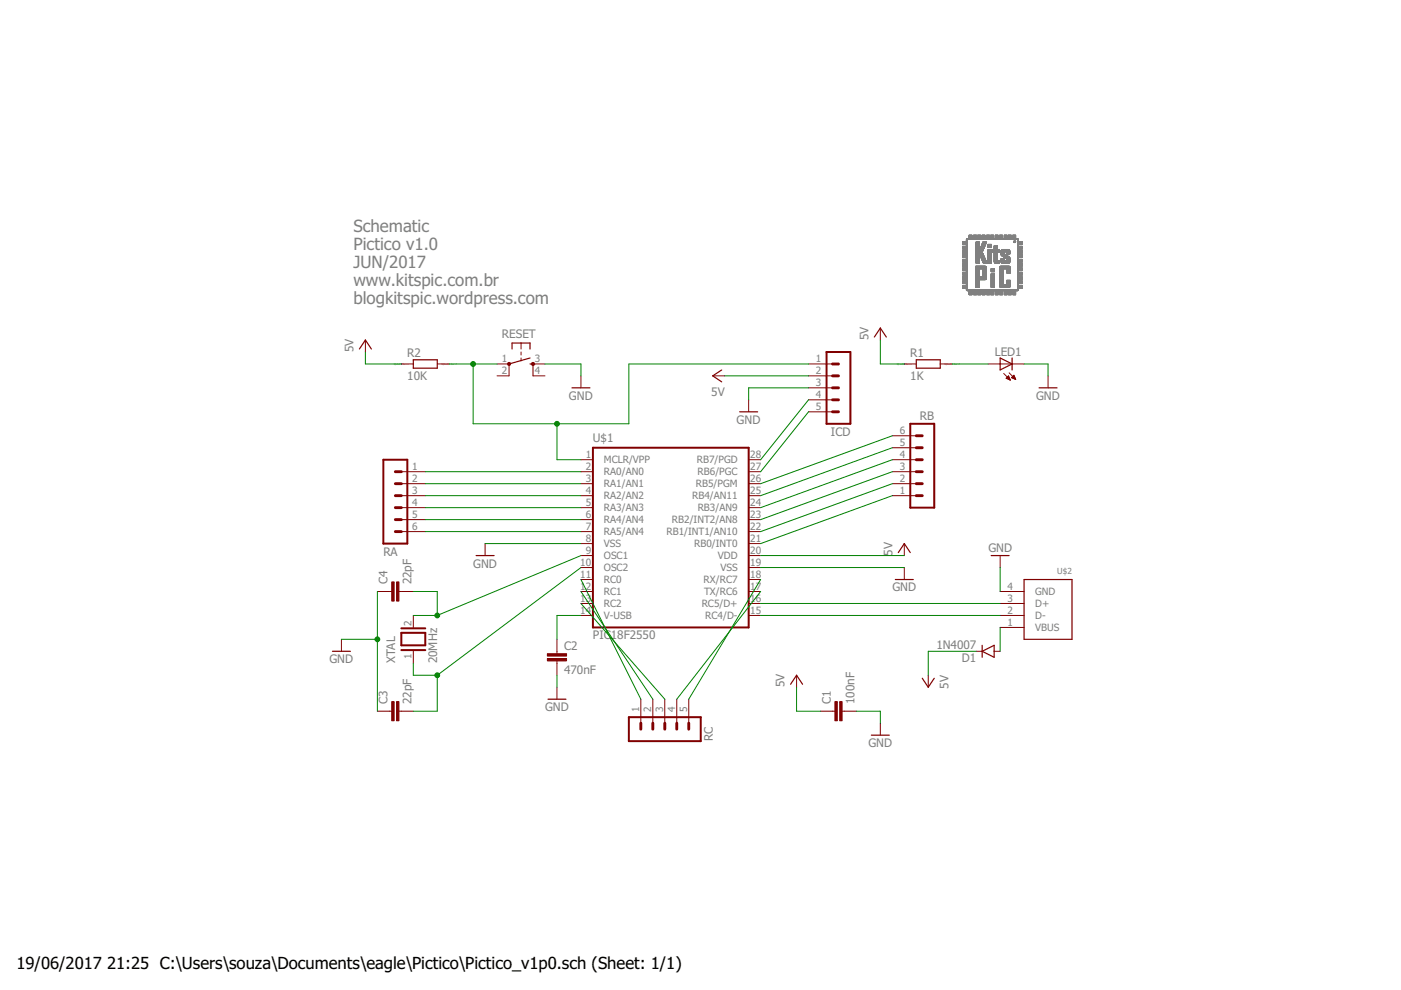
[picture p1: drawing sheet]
<svg xmlns="http://www.w3.org/2000/svg" width="297mm" height="210mm" viewBox="0 0 297 210" stroke-linecap="round" stroke-linejoin="round" font-family="sans-serif">
<g fill="none" stroke="#808080" stroke-width=".21">
<path d="M204.1 60h1M204.1 59.9h1M204.1 59.8h1M204.1 59.7h1M204.1 59.6h1M204.1 59.2h1M204.1 59.1h1M204.1 59h1M204.1 58.9h1M204.1 58.8h1M204.1 58.7h1M204.1 58.3h1"/>
<path d="M204.1 58.2h1M204.1 58.1h1M204.1 58h1M204.1 57.9h1M204.1 57.8h1M204.1 57.7h1M204.1 57.4h1M204.1 57.3h1M204.1 57.2h1M204.1 57.1h1M204.1 57h1M204.1 56.9h1"/>
<path d="M204.1 56.8h1M204.1 56.4h1M204.1 56.3h1M204.1 56.2h1M204.1 56.1h1M204.1 56h1M204.1 55.9h1M204.1 55.8h1M204.1 55.5h1M204.1 55.4h1M204.1 55.3h1M204.1 55.2h1"/>
<path d="M204.1 55.1h1M204.1 55h1M204.1 54.6h1M204.1 54.5h1M204.1 54.4h1M204.1 54.3h1M204.1 54.2h1M204.1 54.1h1M204.1 54h1M204.1 53.6h1M204.1 53.5h1M204.1 53.4h1"/>
<path d="M204.1 53.3h1M204.1 53.2h1M204.1 53.1h1M204.1 52.8h1M204.1 52.7h1M204.1 52.6h1M204.1 52.5h1M204.1 52.4h1M204.1 52.3h1M204.1 52.2h1M204.1 51.8h1M204.1 51.7h1"/>
<path d="M204.1 51.6h1M204.1 51.5h1M204.1 51.4h1M204.1 51.3h1M204.9 59.5h.2M204.9 59.4h.2M204.9 59.3h.2M204.9 58.6h.2M204.9 58.5h.2M204.9 58.4h.2M204.9 58.3h.2M204.9 57.7h.2"/>
<path d="M204.9 57.6h.2M204.9 57.5h.2M204.9 57.4h.2M204.9 56.7h.2M204.9 56.6h.2M204.9 56.5h.2M204.9 56.4h.2M204.9 55.8h.2M204.9 55.7h.2M204.9 55.6h.2M204.9 54.9h.2M204.9 54.8h.2"/>
<path d="M204.9 54.7h.2M204.9 54.6h.2M204.9 53.9h.2M204.9 53.8h.2M204.9 53.7h.2M204.9 53h.2M204.9 52.9h.2M204.9 52.8h.2M204.9 52.1h.2M204.9 52h.2M204.9 51.9h.2M204.9 51.2h.2"/>
<path d="M204.9 51.1h.2M204.9 51h.2M204.9 50.9h.2M204.9 50.7h11M205 50.6h10.8M205.1 50.8h-.2M205.5 50.5h.6M205.5 50.4h.6M205.5 50.3h.6M205.5 50.2h.6M205.5 50.1h.6M205.5 50h.6"/>
<path d="M205.5 49.9h.6M206.4 50.5h.6M206.4 50.4h.6M206.4 50.3h.6M206.4 50.2h.6M206.4 50.1h.6M206.4 50h.6M206.4 49.9h.6M206.9 60h.7M206.9 59.9h.7M206.9 59.8h.7M206.9 59.7h.7"/>
<path d="M206.9 59.6h.7M206.9 59.5h.7M206.9 59.4h.7M206.9 59h2.2M206.9 58.9h2.2M206.9 58.8h2.2M206.9 58.7h2.2M206.9 58.7h.7M206.9 58.6h.7M206.9 58.5h.7M206.9 58.4h.7M206.9 58.3h.7"/>
<path d="M206.9 58.2h.7M206.9 58.1h.7M206.9 58h.7M206.9 57.9h.7M206.9 57.8h.7M206.9 57.7h.7M206.9 57.6h.7M206.9 57.5h.7M206.9 57.4h.7M206.9 57.3h.7M206.9 57.2h.7M206.9 57.1h.7"/>
<path d="M206.9 57h.7M206.9 57h2.2M206.9 56.9h2.2M206.9 56.8h2.2M206.9 56.7h2.2M206.9 56.6l2.2 .1M206.9 56.6h2.2M206.9 56.5l2.2 .1M206.9 56.5h2.1M206.9 56.4l2.1 .1M207 55.8h.7M207 55.7h.7"/>
<path d="M207 55.6h.7M207 55.5h.7M207 55.4h.7M207 55.3h.7M207 55.2h.7M207 55.1h.7M207 55h.7M207 54.9h.7M207 54.8h.7M207 54.7h.7M207 54.6h.7M207 54.5h.7"/>
<path d="M207 54.4h.7M207 54.3h.7M207 54.2h.7M207 54.1h.7M207 54h.7M207 53.9l1.4 .1M207 53.9h1.4M207 53.8h1.4M207 53.7h1.4M207 53.7h1.3M207 53.6l1.3 .1M207 53.6h1.3"/>
<path d="M207 53.5l1.3 .1M207 53.5h1.2M207 53.4h1.3M207 53.3h1.3M207 53.1h1.4M207 53l1.4 .1M207 53h.7M207 52.9h.7M207 52.8h.7M207 52.7h.7M207 52.6h.7M207 52.5h.7"/>
<path d="M207 52.4h.7M207 52.3h.7M207 52.2h.7M207 52.1h.7M207 52h.7M207 51.9h.7M207 51.8h.7M207 51.7h.7M207 51.6h.7M207 51.5h.7M207 51.4h.7M207 51.3h.7"/>
<path d="M207.3 50.5h.6M207.3 50.4h.6M207.3 50.3h.6M207.3 50.2h.6M207.3 50.1h.6M207.3 50h.6M207.3 49.9h.6M207.7 54h.8M207.8 54l.7 .1M207.8 54.1h.7M207.8 52.9h.7M207.8 54.2h.8"/>
<path d="M207.8 52.7h.8M207.9 54.3h.7M207.9 54.3l.7 .1M207.9 54.4h.8M207.9 54.4l.8 .1M207.9 54.5h.8M208 54.5l.7 .1M208 52.4h.7M208 54.6h.7M208 54.6l.8 .1M208 54.7h.8M208 54.7l.8 .1"/>
<path d="M208.1 54.8h.8M208.1 54.8h.7M208.1 52.1h.7M208.1 54.9h.8M208.2 54.9l.7 .1M208.2 55h.7M208.2 55.1h.8M208.2 51.8h.8M208.2 55.2h.8M208.2 50.5h.6M208.2 50.4h.6M208.2 50.3h.6"/>
<path d="M208.2 50.2h.6M208.2 50.1h.6M208.2 50h.6M208.2 49.9h.6M208.3 55.2h.7M208.3 55.3h.7M208.3 53.4h-1.3M208.3 51.6h.7M208.3 55.3h.8M208.3 51.6h.8M208.3 55.4h.8M208.3 53.3h-1.3"/>
<path d="M208.3 51.5h.8M208.4 55.4l.7 .1M208.4 53.2h-1.4M208.4 51.4h.7M208.4 55.5h.7M208.4 55.5l.8 .1M208.4 53.8h-1.4M208.4 51.3h.8M208.4 58.7h.7M208.4 58.6h.7M208.4 58.5h.7M208.4 58.4h.7"/>
<path d="M208.4 58.3h.7M208.4 58.2h.7M208.4 58.1h.7M208.4 58h.7M208.4 57.9h.7M208.4 57.8h.7M208.4 57.7h.7M208.4 57.6h.7M208.4 57.5h.7M208.4 57.4h.7M208.4 57.3h.7M208.4 57.2h.7"/>
<path d="M208.4 57.1h.7M208.4 57h.7M208.4 55.6l.8 .1M208.4 55.6h.8M208.4 53h-.7M208.5 55.7h.7M208.5 52.9l-.7 .1M208.5 55.8h.8M208.5 52.9h-.7M208.6 52.8h-.8M208.6 52.7h-.7M208.6 52.6h-.7"/>
<path d="M208.7 52.5h-.8M208.7 52.3h-.7M208.8 52.3h-.8M208.8 52.2h-.8M208.8 52.1l-.7 .1M208.9 52h-.8M208.9 51.9h-.7M208.9 59.3h-2M209 51.8h-.8M209 59.2l-2.1 .1M209 51.7h-.8M209 51.7h-.7"/>
<path d="M209.1 59.2h-2.2M209.1 59.1l-2.2 .1M209.1 59.1h-2.2M209.1 51.5h-.8M209.2 51.4h-.8M209.2 50.5h.6M209.2 50.4h.6M209.2 50.3h.6M209.2 50.2h.6M209.2 50.1h.6M209.2 50h.6M209.2 49.9h.6"/>
<path d="M209.5 52.5h.7M209.5 52.4h.7M209.5 52.3h.7M209.5 52.2h.7M209.5 52.1h.7M209.5 52h.7M209.5 51.9h.7M209.5 51.8h.7M209.5 55.8h.7M209.5 55.7h.7M209.5 55.6h.7M209.5 55.5h.7"/>
<path d="M209.5 55.4h.7M209.5 55.3h.7M209.5 55.2h.7M209.5 55.1h.7M209.5 55h.7M209.5 54.9h.7M209.5 54.8h.7M209.5 54.7h.7M209.5 54.6h.7M209.5 54.5h.7M209.5 54.4h.7M209.5 54.3h.7"/>
<path d="M209.5 54.2h.7M209.5 54.1h.7M209.5 54h.7M209.5 53.9h.7M209.5 53.8h.7M209.5 53.7h.7M209.5 53.6h.7M209.5 53.5h.7M209.5 53.4h.7M209.5 53.3h.7M209.5 53.2h.7M209.5 53.1h.7"/>
<path d="M209.5 53h.7M209.5 52.9h.7M210.1 50.5h.6M210.1 50.4h.6M210.1 50.3h.6M210.1 50.2h.6M210.1 50.1h.6M210.1 50h.6M210.1 49.9h.6M210.2 60h.6M210.2 59.9h.6M210.2 59.8h.6"/>
<path d="M210.2 59.7h.6M210.2 59.6h.6M210.2 59.5h.6M210.2 59.4h.6M210.2 59.3h.6M210.2 59.2h.6M210.2 59.1h.6M210.2 59h.6M210.2 58.9h.6M210.2 58.8h.6M210.2 58.7h.6M210.2 58.6h.6"/>
<path d="M210.2 58.5h.6M210.2 58.4h.6M210.2 58.3h.6M210.2 58.2h.6M210.2 58.1h.6M210.2 58h.6M210.2 57.6h.6M210.2 57.5h.6M210.2 57.4h.6M210.2 57.3h.6M210.2 57.2h.6M210.2 57.1h.6"/>
<path d="M210.2 57h.6M210.2 56.9h.6M210.5 53.5h1.4M210.5 53.4h1.4M210.5 53.3h1.4M210.5 53.2h1.4M210.5 53.1h1.4M210.5 53h1.4M210.5 52.9h1.4M210.8 55.5h1.1M210.8 55.4h1.1M210.8 55.3h1.1"/>
<path d="M210.8 55.2h.7M210.8 55.1h.7M210.8 55h.7M210.8 54.9h.7M210.8 54.8h.7M210.8 54.7h.7M210.8 54.6h.7M210.8 54.5h.7M210.8 54.4h.7M210.8 54.3h.7M210.8 54.2h.7M210.8 54.1h.7"/>
<path d="M210.8 54h.7M210.8 53.9h.7M210.8 53.8h.7M210.8 53.7h.7M210.8 53.6h.7M210.8 53.5h.7M210.8 52.8h.7M210.8 52.7h.7M210.8 52.6h.7M210.8 52.5h.7M210.8 52.4h.7M210.8 52.3h.7"/>
<path d="M210.8 52.2h.7M210.8 52.1h.7M210.8 55.6h1.1M210.9 55.7h1M210.9 55.8h1M211 55.8h.9M211 50.5h.6M211 50.4h.6M211 50.3h.6M211 50.2h.6M211 50.1h.6M211 50h.6"/>
<path d="M211 49.9h.6M211.9 60h.7M211.9 59.9h.7M211.9 59.8h.7M211.9 59.7h.7M211.9 59.6h.7M211.9 59.5h.7M211.9 59.4h.7M211.9 59.3h.7M211.9 59.2h.7M211.9 59.1h.7M211.9 59h.7"/>
<path d="M211.9 58.9h.7M211.9 58.8h.7M211.9 58.7h.7M211.9 58.6h.7M211.9 58.5h.7M211.9 58.4h.7M211.9 58.3h.7M211.9 58.2h.7M211.9 58.1h.7M211.9 58h.7M211.9 57.9h.7M211.9 57.8h.7"/>
<path d="M211.9 57.7h.7M211.9 57.6h.7M211.9 57.5h.7M211.9 57.4h.7M211.9 57.3h.7M211.9 57.2h.7M211.9 57.1h.7M211.9 57h.7M211.9 57h2.3M211.9 56.9h2.3M211.9 56.8h2.3M211.9 56.7h2.3"/>
<path d="M212 56.6h2.2M212 56.6h2.1M212 50.5h.5M212 50.4h.5M212 50.3h.5M212 50.2h.5M212 50.1h.5M212 50h.5M212 49.9h.5M212 56.5h2.1M212.1 56.5h1.9M212.3 55.6h1.8"/>
<path d="M212.3 55.5h1.8M212.3 55.4h1.8M212.3 55.3h1.8M212.3 55.3h.6M212.3 55.2h.6M212.3 55.1h.6M212.3 55h.6M212.3 54.9h.6M212.3 54.8h.6M212.3 54l1 .1M212.3 54h.9M212.3 53.9l.9 .1"/>
<path d="M212.3 53.9h.8M212.3 53.8l.7 .1M212.3 53.8h.6M212.3 53.7h.6M212.3 53.6h.6M212.3 53.5h.6M212.3 53.4h1.8M212.3 53.3h1.8M212.3 53.2h1.8M212.3 53.1h1.8M212.3 54.1h1.2M212.3 55.7h1.7"/>
<path d="M212.3 53l1.8 .1M212.3 53h1.7M212.3 54.2h1.2M212.4 55.8h1.6M212.4 54.2l1.2 .1M212.4 53h1.6M212.4 55.8h1.5M212.4 54.3h1.3M212.5 52.9h1.4M212.5 54.3l1.3 .1M212.6 54.4h1.3M212.7 54.4l1.3 .1"/>
<path d="M212.8 54.5h1.2M212.9 54.5l1.2 .1M212.9 50.5h.6M212.9 50.4h.6M212.9 50.3h.6M212.9 50.2h.6M212.9 50.1h.6M212.9 50h.6M212.9 49.9h.6M213 54.6h1.1M213.1 54.6l1 .1M213.2 54.7h.9"/>
<path d="M213.3 54.7h.8M213.4 54.8h.7M213.5 55.3h.6M213.5 55.2h.6M213.5 55.1h.6M213.5 55h.6M213.5 54.9h.6M213.5 53.8h.6M213.5 53.7h.6M213.5 53.6h.6M213.5 53.5h.6M213.5 60h.7"/>
<path d="M213.5 59.9h.7M213.5 59.8h.7M213.5 59.7h.7M213.5 59.6h.7M213.5 59.5h.7M213.5 59.4h.7M213.5 57.9h.7M213.5 57.8h.7M213.5 57.7h.7M213.5 57.6h.7M213.5 57.5h.7M213.5 57.4h.7"/>
<path d="M213.5 57.3h.7M213.5 57.2h.7M213.5 57.1h.7M213.5 57h.7M213.8 50.5h.6M213.8 50.4h.6M213.8 50.3h.6M213.8 50.2h.6M213.8 50.1h.6M213.8 50h.6M213.8 49.9h.6M214.8 50.5h.5"/>
<path d="M214.8 50.4h.5M214.8 50.3h.5M214.8 50.2h.5M214.8 50.1h.5M214.8 50h.5M214.8 49.9h.5M215 51.3h.3M215 51.2h.3M215 51.1l.3 .1M215 51.4h.3M215 51.1h.3M215.3 51.4h-.3"/>
<path d="M215.8 60h.9M215.8 59.9h.9M215.8 59.8h.9M215.8 59.7h.9M215.8 59.6h.9M215.8 59.5h.1M215.8 59.4h.1M215.8 59.3h.1M215.8 59.2h.9M215.8 59.1h.9M215.8 59h.9M215.8 58.9h.9"/>
<path d="M215.8 58.8h.9M215.8 58.7h.9M215.8 58.6h.1M215.8 58.5h.1M215.8 58.4h.1M215.8 58.3h.1M215.8 58.2h.9M215.8 58.1h.9M215.8 58h.9M215.8 57.9h.9M215.8 57.8h.9M215.8 57.7h.9"/>
<path d="M215.8 57.7h.1M215.8 57.6h.1M215.8 57.5h.1M215.8 57.4h.1M215.8 57.4h.9M215.8 57.3h.9M215.8 57.2h.9M215.8 57.1h.9M215.8 57h.9M215.8 56.9h.9M215.8 56.8h.9M215.8 56.7h.1"/>
<path d="M215.8 56.6h.1M215.8 56.5h.1M215.8 56.4h.1M215.8 56.3h.9M215.8 56.2h.9M215.8 56.1h.9M215.8 56h.9M215.8 55.9h.9M215.8 55.8h.9M215.8 55.8h.1M215.8 55.7h.1M215.8 55.6h.1"/>
<path d="M215.8 55.5h.9M215.8 55.4h.9M215.8 55.3h.9M215.8 55.2h.9M215.8 55.1h.9M215.8 55h.9M215.8 54.9l.9 .1M215.8 54.9h.1M215.8 54.8h.1M215.8 54.7h.1M215.8 54.6h.1M215.8 54.5h.9"/>
<path d="M215.8 54.4h.9M215.8 54.3h.9M215.8 54.2h.9M215.8 54.1h.9M215.8 54h.9M215.8 53.9h.1M215.8 53.8h.1M215.8 53.7h.1M215.8 53.6h.9M215.8 53.5h.9M215.8 53.4h.9M215.8 53.3h.9"/>
<path d="M215.8 53.2h.9M215.8 53.1h.9M215.8 53h.1M215.8 52.9h.1M215.8 52.8h.1M215.8 52.7h.9M215.8 52.6h.9M215.8 52.5h.9M215.8 52.4h.9M215.8 52.3h.9M215.8 52.2h.9M215.8 52.1h.1"/>
<path d="M215.8 52h.1M215.8 51.9h.1M215.8 51.8h.9M215.8 51.7h.9M215.8 51.6h.9M215.8 51.5h.9M215.8 51.4h.9M215.8 51.3h.9M215.8 51.2l.9 .1M215.8 51.2h.1M215.8 51.1h.1M215.8 51h.1"/>
<path d="M215.8 50.9h.1M215.8 50.8h.1M215.9 50.8h-11M216.7 58.3h-.9M216.7 56.4h-.9M216.7 55.5l-.9 .1M216.7 54.6h-.9M216.7 53.6l-.9 .1M216.7 52.8h-.9M216.7 51.8h-.9M204.1 61.1h1M204.1 61h1"/>
<path d="M204.1 60.9h1M204.1 60.8h1M204.1 60.7h1M204.1 60.6h1M204.1 60.5h1M204.1 60.1h1M204.9 61.5h11M204.9 61.4h.2M204.9 61.3h.2M204.9 61.2h.2M204.9 60.5h.2M204.9 60.4h.2"/>
<path d="M204.9 60.3h.2M204.9 60.2h.2M205 61.6h10.9M205 61.6h10.8M205.5 62.5h.6M205.5 62.4h.6M205.5 62.3h.6M205.5 62.2h.6M205.5 62.1h.6M205.5 62h.6M205.5 61.9h.6M205.5 61.8h.6"/>
<path d="M205.5 61.7h.6M206.4 62.5h.6M206.4 62.4h.6M206.4 62.3h.6M206.4 62.2h.6M206.4 62.1h.6M206.4 62h.6M206.4 61.9h.6M206.4 61.8h.6M206.4 61.7h.6M206.9 60.9h.7M206.9 60.8h.7"/>
<path d="M206.9 60.7h.7M206.9 60.6h.7M206.9 60.5h.7M206.9 60.4h.7M206.9 60.3h.7M206.9 60.2h.7M206.9 60.1h.7M207.3 62.5h.6M207.3 62.4h.6M207.3 62.3h.6M207.3 62.2h.6M207.3 62.1h.6"/>
<path d="M207.3 62h.6M207.3 61.9h.6M207.3 61.8h.6M207.3 61.7h.6M208.2 62.5h.6M208.2 62.4h.6M208.2 62.3h.6M208.2 62.2h.6M208.2 62.1h.6M208.2 62h.6M208.2 61.9h.6M208.2 61.8h.6"/>
<path d="M208.2 61.7h.6M209.2 62.5h.6M209.2 62.4h.6M209.2 62.3h.6M209.2 62.2h.6M209.2 62.1h.6M209.2 62h.6M209.2 61.9h.6M209.2 61.8h.6M209.2 61.7h.6M210.1 62.5h.6M210.1 62.4h.6"/>
<path d="M210.1 62.3h.6M210.1 62.2h.6M210.1 62.1h.6M210.1 62h.6M210.1 61.9h.6M210.1 61.8h.6M210.1 61.7h.6M210.2 60.9h.6M210.2 60.8h.6M210.2 60.7h.6M210.2 60.6h.6M210.2 60.5h.6"/>
<path d="M210.2 60.4h.6M210.2 60.3h.6M210.2 60.2h.6M210.2 60.1h.6M211 62.5h.6M211 62.4h.6M211 62.3h.6M211 62.2h.6M211 62.1h.6M211 62h.6M211 61.9h.6M211 61.8h.6"/>
<path d="M211 61.7h.6M211.9 60.6h2.3M211.9 60.5h2.3M211.9 60.4h2.3M211.9 60.3l2.3 .1M211.9 60.3h.7M211.9 60.2h.7M211.9 60.1h.7M212 62.5h.5M212 62.4h.5M212 62.3h.5M212 62.2h.5"/>
<path d="M212 62.1h.5M212 62h.5M212 61.9h.5M212 61.8h.5M212 61.7h.5M212 60.7h2.2M212 60.8h2.1M212.1 60.9h1.9M212.2 60.9h1.8M212.9 62.5h.6M212.9 62.4h.6M212.9 62.3h.6"/>
<path d="M212.9 62.2h.6M212.9 62.1h.6M212.9 62h.6M212.9 61.9h.6M212.9 61.8h.6M212.9 61.7h.6M213.5 60.3h.7M213.5 60.2h.7M213.5 60.1h.7M213.8 62.5h.6M213.8 62.4h.6M213.8 62.3h.6"/>
<path d="M213.8 62.2h.6M213.8 62.1h.6M213.8 62h.6M213.8 61.9h.6M213.8 61.8h.6M213.8 61.7h.6M214.2 60.7h-2.2M214.8 62.5h.5M214.8 62.4h.5M214.8 62.3h.5M214.8 62.2h.5M214.8 62.1h.5"/>
<path d="M214.8 62h.5M214.8 61.9h.5M214.8 61.8h.5M214.8 61.7h.5M215.8 61.4h.1M215.8 61.3h.1M215.8 61.2h.1M215.8 61.1h.9M215.8 61h.9M215.8 60.9h.9M215.8 60.8h.9M215.8 60.7h.9"/>
<path d="M215.8 60.6h.9M215.8 60.5h.9M215.8 60.5h.1M215.8 60.4h.1M215.8 60.3h.1M215.8 60.2h.1M215.8 60.1h.9M215.9 61.4h-.2M216.7 60.1l-.9 .1"/>
</g>
<path d="M175.2 74.6h5.1v15.3h-5.1zM81.3 97.5h5.1v17.8h-5.1zM125.7 94.9h33v38.1h-33zM193 89.9h5.1v17.7h-5.1zM85.1 134.2h5.1v2.6h-5.1zM85.1 133.2h5.1M85.1 137.8h5.1M133.3 152.1h15.3v5h-15.3z" fill="none" stroke="#800000" stroke-width=".42"/>
<g fill="none" stroke="#800000" stroke-width=".21">
<path d="M77.5 72.1v2.5M85.1 77.2h2.5M92.7 77.2h2.5M105.4 77.2h2.5v2.5h-2.5M110.5 72.7v1.3M110.5 74.6v.7M110.5 75.9v.6M115.5 77.2h-2.5v2.5h2.5M123.2 79.7v2.5M151.1 79.7h2.5M171.4 77.2h5.1M171.4 79.7h5.1"/>
<path d="M186.6 69.6v2.5M191.7 77.2h2.6M199.3 77.2h2.6M209.5 77.2h7.6M212.8 79.2l1.4 1.4M213.6 79.9h.3M213.7 79.8h.2M214 79.1l1.3 1.4M214.6 79.9h.5M214.8 79.8h.3M214.9 79.7h.1M215 79.6l.3 .9-.8-.4z"/>
<path d="M222.2 79.7v2.5M123.2 97.5h2.5M158.7 97.5h2.6M158.7 84.8v2.5M171.4 82.2h5.1M171.4 84.8h5.1M171.4 87.3h5.1M189.2 97.5h5.1M189.2 94.9h5.1M189.2 92.4h5.1M213.3 80.2l.5-.5 .4 .9zM213.4 80.2h.6"/>
<path d="M213.5 80.3h.6M213.5 80h.5M213.8 80.4h.3M214 80.5h.2M214.5 80h.7M214.6 80.2h.6M214.9 80.3h.4M215.2 80.4h.1M85.1 105.1h5.1M85.1 107.6h5.1M85.1 110.2h5.1M85.1 102.6h5.1"/>
<path d="M85.1 100h5.1M85.1 112.7h5.1M102.8 115.3v2.5M123.2 105.1h2.5M123.2 107.6h2.5M123.2 110.2h2.5M123.2 115.3h2.5M123.2 102.6h2.5M123.2 100h2.5M123.2 112.7h2.5M123.2 117.8h2.5M158.7 105.1h2.6"/>
<path d="M158.7 107.6h2.6M158.7 110.2h2.6M158.7 115.3h2.6M158.7 102.6h2.6M158.7 100h2.6M158.7 112.7h2.6M158.7 117.8h2.6M189.2 105.1h5.1M189.2 102.6h5.1M189.2 100h5.1M191.7 115.3v2.5M212 117.8v2.5"/>
<path d="M72.4 135.6v2.5M80 125.4h3.1M84.6 125.4h3M87.6 130.5v2.5M87.6 138.1v2.5M118.1 135.6v3M123.2 122.9h2.5M123.2 125.4h2.5M123.2 128h2.5M123.2 130.5h2.5M123.2 120.3h2.5M158.7 122.9h2.6"/>
<path d="M158.7 125.4h2.6M158.7 128h2.6M158.7 130.5h2.6M158.7 120.3h2.6M191.7 120.3v2.6M207 138.1h1.2M210.8 138.1h1.2M212 125.4h5.1M212 128h5.1M212 130.5h5.1M212 133h5.1M80 150.8h3.1"/>
<path d="M84.6 150.8h3M118.1 140.1v3.1M118.1 145.7v2.6M135.9 148.3v5M138.4 148.3v5M140.9 148.3v5M143.5 148.3v5M146 148.3v5M168.9 143.2v2.5M174 150.8h3M178.5 150.8h3.1M186.6 153.3v2.6"/>
<path d="M196.8 143.2v2.5"/>
</g>
<g fill="none" stroke="#800000" stroke-width=".25">
<path d="M76.2 74l1.3-1.9 1.2 1.9M87.6 76.3h5.1v1.8h-5.1zM108.6 74v-1.3h3.8v1.3M112.4 77.2h.6M112.4 75.9l-4.5 1.3M153 78.4l-1.9 1.3 1.9 1.3M185.4 71.5l1.2-1.9 1.3 1.9M194.3 76.3h5v1.8h-5zM212 75.9l2.6 1.3-2.6 1.2zM214.6 75.9v2.5M121.3 82.2h3.8M156.8 87.3h3.8"/>
<path d="M220.3 82.2h3.8M100.9 117.8h3.9M190.5 117.2l1.2-1.9 1.3 1.9M210.1 117.8h3.9M70.5 138.1h3.8M189.8 122.9h3.8M208.2 138.1l2.6-1.3v2.6zM208.2 136.8v2.6M217.1 122.9h10.2v12.7h-10.2zM116.2 148.3h3.8M167.6 145.1l1.3-1.9 1.3 1.9M184.7 155.9h3.9"/>
<path d="M195.5 143.8l1.3 1.9 1.3-1.9"/>
</g>
<g fill="#800000" stroke="#800000" stroke-width=".21">
<path d="M178 148.8h.5v4h-.5z"/>
<path d="M177 148.8h.5v4h-.5z"/>
<path d="M116.1 139.6h4v.5h-4z"/>
<path d="M116.1 138.6h4v.5h-4z"/>
<path d="M84.1 148.8h.5v4h-.5z"/>
<path d="M83.1 148.8h.5v4h-.5z"/>
<path d="M84.1 123.4h.5v4h-.5z"/>
<path d="M83.1 123.4h.5v4h-.5z"/>
</g>
<g fill="#800000" stroke="#800000" stroke-width=".21">
<path d="M107.7 76.9h.5v.5h-.5z" fill-rule="evenodd"/>
<path d="M112.8 76.9h.4v.5h-.4z" fill-rule="evenodd"/>
</g>
<g fill="none" stroke="#800000" stroke-width=".61">
<path d="M176.5 79.7h1.3M176.5 77.2h1.3M176.5 82.2h1.3M176.5 87.3h1.3M176.5 84.8h1.3M194.3 94.9h1.2M194.3 97.5h1.2M194.3 92.4h1.2M83.8 105.1h1.3M83.8 102.6h1.3M83.8 100h1.3M83.8 110.2h1.3"/>
<path d="M83.8 107.6h1.3M83.8 112.7h1.3M194.3 105.1h1.2M194.3 102.6h1.2M194.3 100h1.2M135.9 153.3v1.3M138.4 153.3v1.3M140.9 153.3v1.3M143.5 153.3v1.3M146 153.3v1.3"/>
</g>
<g fill="none" stroke="#008000" stroke-width=".21">
<path d="M77.5 74.6v2.6h7.6M95.2 77.2h10.2M100.3 77.2v12.7h33v-12.7h38.1M115.5 77.2h7.7v2.5M153.6 79.7h17.8M186.6 72.1v5.1h5.1M201.9 77.2h7.6M217.1 77.2h5.1v2.5M118.1 89.9v7.6h5.1M171.4 82.2h-12.7v2.6M171.4 84.8l-10.1 12.7M171.4 87.3l-10.1 12.7"/>
<path d="M189.2 97.5l-27.9 10.1M189.2 94.9l-27.9 10.2M189.2 92.4l-27.9 10.2M90.2 100h33M90.2 102.6h33M90.2 105.1h33M90.2 107.6h33M90.2 110.2h33M90.2 112.7h33M102.8 115.3h20.4M123.2 117.8l-30.5 12.7M161.3 117.8h30.4"/>
<path d="M189.2 105.1l-27.9 10.2M189.2 102.6l-27.9 10.1M189.2 100l-27.9 10.2M72.4 135.6h7.6M80 125.4v25.4M87.6 125.4h5.1v5.1M87.6 130.5h5.1M123.2 120.3l-30.5 22.9M123.2 130.5h-5.1v5.1M123.2 122.9l12.7 25.4M123.2 125.4l15.2 22.9M123.2 128l17.7 20.3"/>
<path d="M161.3 130.5h50.7M161.3 120.3h30.4M161.3 128h50.7M161.3 125.4l-17.8 22.9M161.3 122.9l-15.3 25.4M207 138.1h-10.2v5.1M212 120.3v5.1M212 133v5.1M87.6 140.6v2.6h5.1M92.7 143.2v7.6h-5.1M118.1 143.2v2.5M168.9 145.7v5.1h5.1"/>
<path d="M181.6 150.8h5v2.5"/>
</g>
<g fill="#008000" stroke="#008000" stroke-width=".21">
<circle cx="92.7" cy="143.2" r=".51"/>
<circle cx="92.7" cy="130.5" r=".51"/>
<circle cx="80" cy="135.6" r=".51"/>
<circle cx="100.3" cy="77.2" r=".51"/>
<circle cx="118.1" cy="89.9" r=".51"/>
</g>
<g font-size="3.6" fill="#808080">
<text x="74.9" y="49.2">Schematic</text>
<text x="74.9" y="53">Pictico v1.0</text>
<text x="74.9" y="56.8">JUN/2017</text>
<text x="74.9" y="60.7">www.kitspic.com.br</text>
<text x="74.9" y="64.5">blogkitspic.wordpress.com</text>
</g>
<g font-size="3.5">
<text x="3.5" y="205.4">19/06/2017</text>
<text x="22.7" y="205.4">21:25 C:\Users\souza\Documents\eagle\Pictico\Pictico_v1p0.sch (Sheet: 1/1)</text>
</g>
<g font-size="2.5" fill="#808080">
<text x="106.4" y="71.6">RESET</text>
<text x="74.9" y="74.6" transform="rotate(-90 74.9 74.6)">5V</text>
<text x="86.4" y="75.7">R2</text>
<text x="184.1" y="72.1" transform="rotate(-90 184.1 72.1)">5V</text>
<text x="193" y="75.7">R1</text>
<text x="210.9" y="75.4">LED1</text>
<text x="86.4" y="80.5">10K</text>
<text x="193" y="80.5">1K</text>
<text x="120.6" y="84.8">GND</text>
<text x="150.8" y="84">5V</text>
<text x="156.2" y="89.9">GND</text>
<text x="195.1" y="89.1">RB</text>
<text x="219.7" y="84.8">GND</text>
<text x="125.7" y="93.7">U$1</text>
<text x="176.2" y="92.4">ICD</text>
<text x="81.3" y="117.8">RA</text>
<text x="189.2" y="117.8" transform="rotate(-90 189.2 117.8)">5V</text>
<text x="209.6" y="117">GND</text>
<text x="82.2" y="123.9" transform="rotate(-90 82.2 123.9)">C4</text>
<text x="87.2" y="123.9" transform="rotate(-90 87.2 123.9)">22pF</text>
<text x="100.3" y="120.3">GND</text>
<text x="189.2" y="125.4">GND</text>
<text x="119.6" y="137.7">C2</text>
<text x="125.7" y="135.6">PIC18F2550</text>
<text x="198.5" y="137.6">1N4007</text>
<text x="69.8" y="140.6">GND</text>
<text x="83.8" y="140.6" transform="rotate(-90 83.8 140.6)">XTAL</text>
<text x="92.7" y="140.6" transform="rotate(-90 92.7 140.6)">20MHz</text>
<text x="119.6" y="142.8">470nF</text>
<text x="203.9" y="140.4">D1</text>
<text x="82.2" y="149.3" transform="rotate(-90 82.2 149.3)">C3</text>
<text x="87.2" y="149.3" transform="rotate(-90 87.2 149.3)">22pF</text>
<text x="166.3" y="145.7" transform="rotate(-90 166.3 145.7)">5V</text>
<text x="176.1" y="149.3" transform="rotate(-90 176.1 149.3)">C1</text>
<text x="181.2" y="149.3" transform="rotate(-90 181.2 149.3)">100nF</text>
<text x="201.1" y="146" transform="rotate(-90 201.1 146)">5V</text>
<text x="115.6" y="150.8">GND</text>
<text x="151.1" y="157.1" transform="rotate(-90 151.1 157.1)">RC</text>
<text x="184.1" y="158.4">GND</text>
</g>
<g font-size="2.1" fill="#808080">
<text x="106.4" y="76.8">1</text>
<text x="113.4" y="76.8">3</text>
<text x="173" y="76.8">1</text>
<text x="106.4" y="79.3">2</text>
<text x="113.4" y="79.3">4</text>
<text x="173" y="79.3">2</text>
<text x="173" y="81.9">3</text>
<text x="173" y="84.4">4</text>
<text x="173" y="87">5</text>
<text x="190.8" y="94.6">5</text>
<text x="190.8" y="92">6</text>
<text x="87.4" y="99.7">1</text>
<text x="124.2" y="99.7">2</text>
<text x="124.2" y="97.1">1</text>
<text x="128" y="100.8">RA0/AN0</text>
<text x="128" y="98.2">MCLR/VPP</text>
<text x="147.7" y="98.2">RB7/PGD</text>
<text x="147.9" y="100.8">RB6/PGC</text>
<text x="159.1" y="99.7">27</text>
<text x="159.1" y="97.1">28</text>
<text x="190.8" y="99.7">3</text>
<text x="190.8" y="97.1">4</text>
<text x="87.4" y="102.2">2</text>
<text x="87.4" y="104.7">3</text>
<text x="87.4" y="107.3">4</text>
<text x="124.2" y="104.7">4</text>
<text x="124.2" y="107.3">5</text>
<text x="124.2" y="102.2">3</text>
<text x="128" y="105.9">RA2/AN2</text>
<text x="128" y="103.3">RA1/AN1</text>
<text x="146.8" y="105.9">RB4/AN11</text>
<text x="147.5" y="103.3">RB5/PGM</text>
<text x="159.1" y="104.7">25</text>
<text x="159.1" y="102.2">26</text>
<text x="159.1" y="107.3">24</text>
<text x="190.8" y="104.7">1</text>
<text x="190.8" y="102.2">2</text>
<text x="87.4" y="109.8">5</text>
<text x="87.4" y="112.4">6</text>
<text x="124.2" y="109.8">6</text>
<text x="124.2" y="112.4">7</text>
<text x="128" y="108.4">RA3/AN3</text>
<text x="128" y="110.9">RA4/AN4</text>
<text x="128" y="113.5">RA5/AN4</text>
<text x="141.3" y="113.5">RB1/INT1/AN10</text>
<text x="142.5" y="110.9">RB2/INT2/AN8</text>
<text x="147.9" y="108.4">RB3/AN9</text>
<text x="159.1" y="109.8">23</text>
<text x="159.1" y="112.4">22</text>
<text x="123" y="120">10</text>
<text x="124.2" y="114.9">8</text>
<text x="124.2" y="117.4">9</text>
<text x="128" y="116">VSS</text>
<text x="128" y="118.6">OSC1</text>
<text x="147.2" y="116">RB0/INT0</text>
<text x="152.2" y="118.6">VDD</text>
<text x="159.1" y="114.9">21</text>
<text x="159.1" y="120">19</text>
<text x="159.1" y="117.4">20</text>
<text x="123" y="125.1">12</text>
<text x="123" y="122.5">11</text>
<text x="128" y="121.1">OSC2</text>
<text x="128" y="123.6">RC0</text>
<text x="149.2" y="123.6">RX/RC7</text>
<text x="152.7" y="121.1">VSS</text>
<text x="159.1" y="122.5">18</text>
<text x="159.1" y="125.1">17</text>
<text x="213.6" y="125.1">4</text>
<text x="123" y="127.6">13</text>
<text x="123" y="130.1">14</text>
<text x="128" y="126.2">RC1</text>
<text x="128" y="128.7">RC2</text>
<text x="128" y="131.2">V-USB</text>
<text x="148.8" y="128.7">RC5/D+</text>
<text x="149.3" y="126.2">TX/RC6</text>
<text x="149.5" y="131.2">RC4/D-</text>
<text x="159.1" y="127.6">16</text>
<text x="159.1" y="130.1">15</text>
<text x="213.6" y="130.1">2</text>
<text x="213.6" y="127.6">3</text>
<text x="219.5" y="131.2">D-</text>
<text x="219.5" y="128.7">D+</text>
<text x="219.5" y="126.2">GND</text>
<text x="87.3" y="132.7" transform="rotate(-90 87.3 132.7)">2</text>
<text x="213.6" y="132.7">1</text>
<text x="219.5" y="133.8">VBUS</text>
<text x="87.3" y="139.6" transform="rotate(-90 87.3 139.6)">1</text>
<text x="135.5" y="151" transform="rotate(-90 135.5 151)">1</text>
<text x="138.1" y="151" transform="rotate(-90 138.1 151)">2</text>
<text x="140.6" y="151" transform="rotate(-90 140.6 151)">3</text>
<text x="143.1" y="151" transform="rotate(-90 143.1 151)">4</text>
<text x="145.7" y="151" transform="rotate(-90 145.7 151)">5</text>
</g>
<text font-size="1.8" fill="#808080" x="224.2" y="121.6">U$2</text>
<g font-size=".6" fill="#808080">
<text x="83.5" y="77.4">SpiceOrder 1</text>
<text x="93.6" y="77.4">SpiceOrder 2</text>
<text x="190.1" y="77.4">SpiceOrder 1</text>
<text x="200.3" y="77.4">SpiceOrder 2</text>
</g>
</svg>
